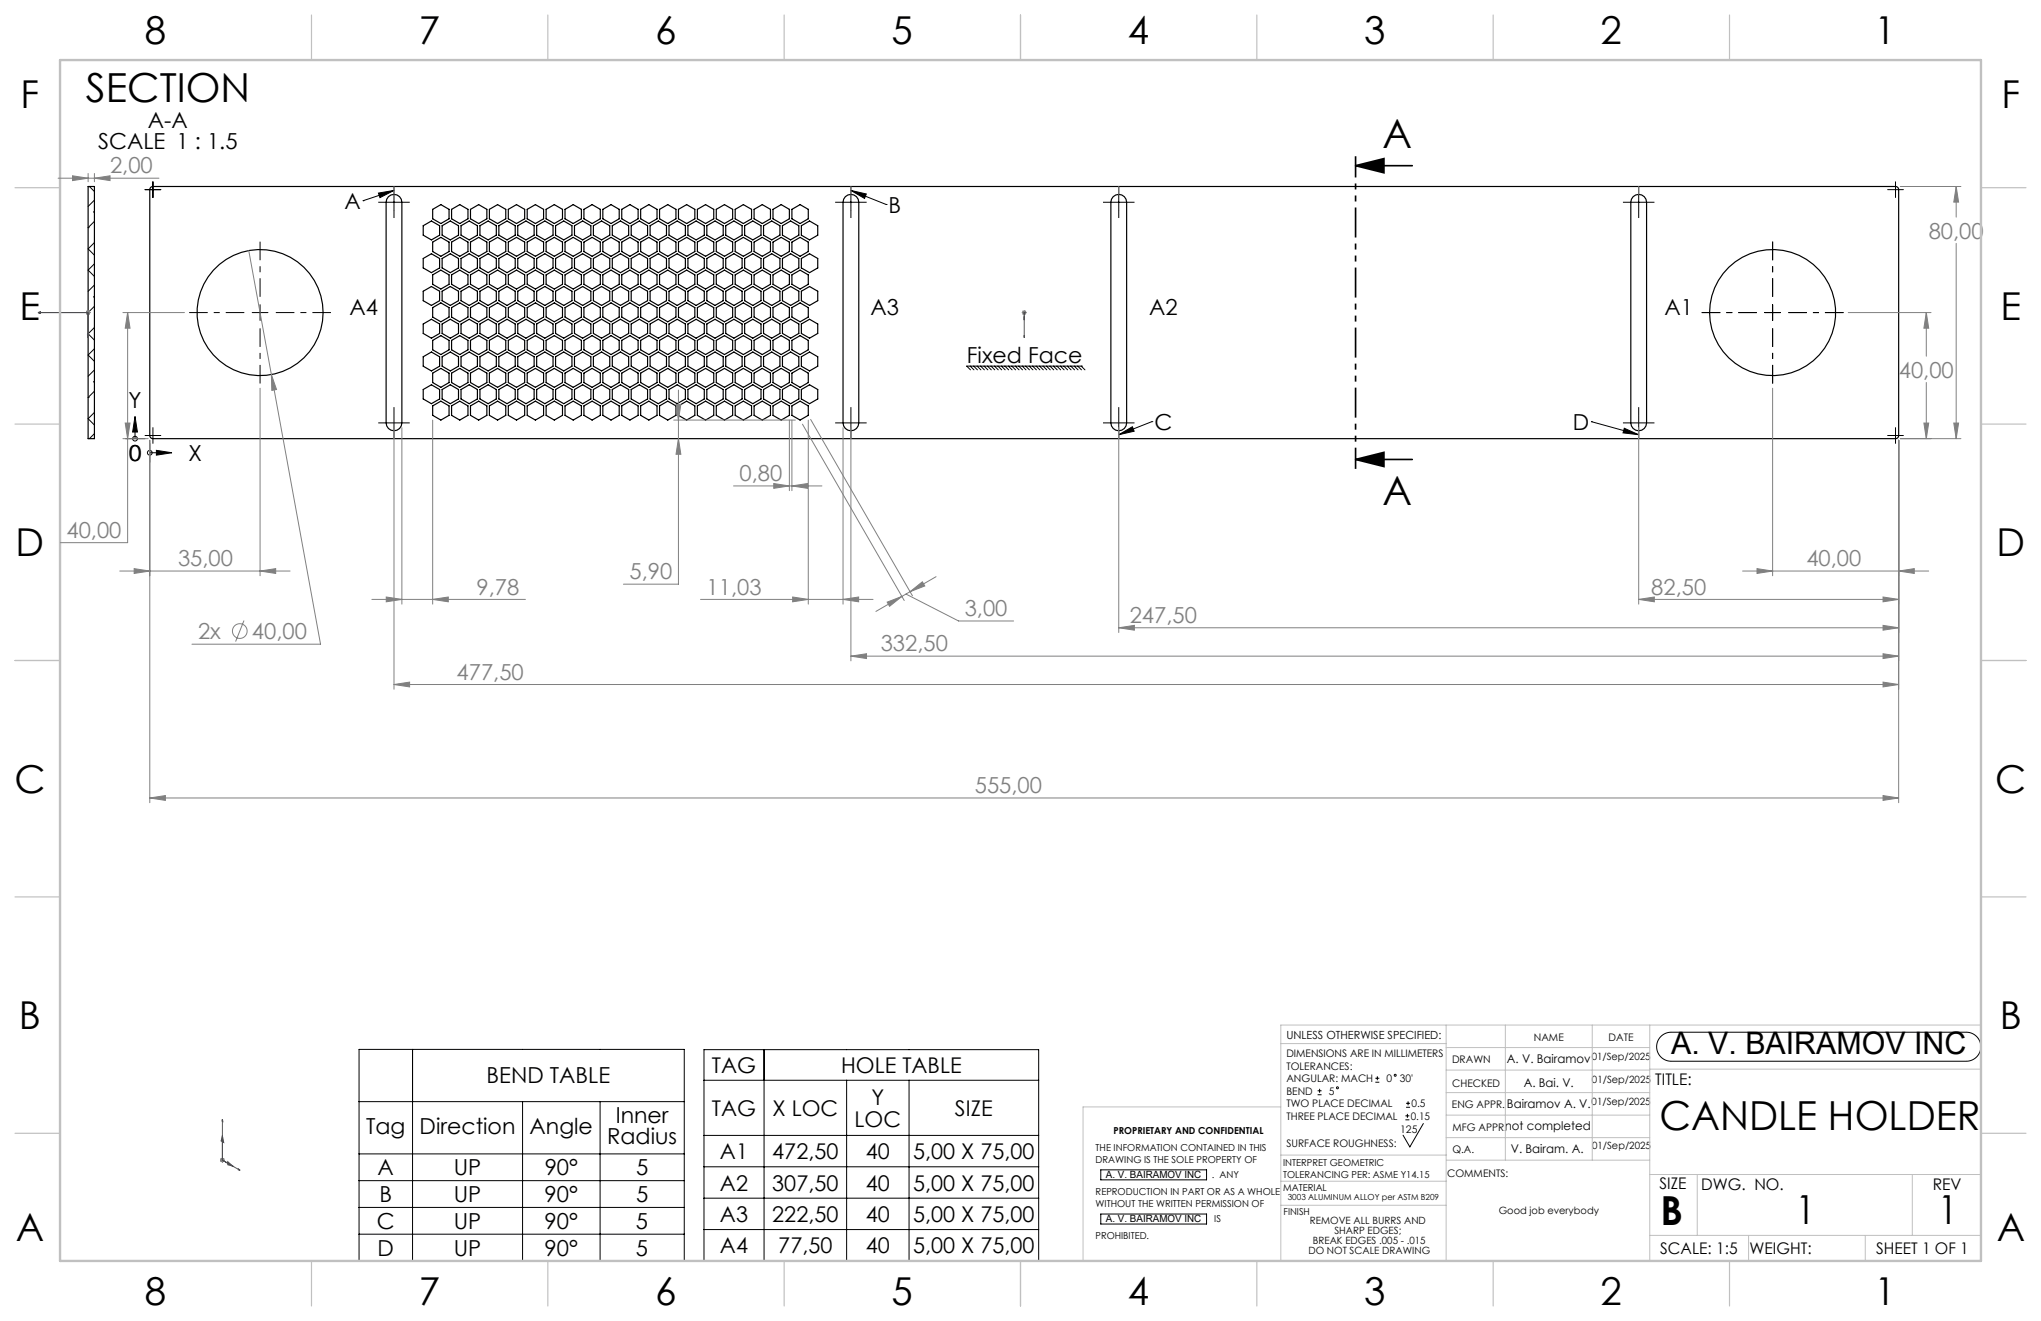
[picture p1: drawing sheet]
<svg xmlns="http://www.w3.org/2000/svg" width="432mm" height="279mm" viewBox="0 0 432 279" stroke-linecap="round" stroke-linejoin="round" font-family="sans-serif">
<g fill="none" stroke="#000" stroke-width=".25">
<path d="M18.6 39.4h1.4v53.4h-1.4zM31.9 39.6l.5-.2h368.6a.67 .67 0 0 1 .7 .7v52a.67 .67 0 0 1-.7 .7h-368.6a.67 .67 0 0 1-.7-.7v-52zM82.2 41.6a1.67 1.67 0 0 1 1.8-.4 1.67 1.67 0 0 1 1 1.6v46.6a1.67 1.67 0 0 1-1.6 1.7 1.67 1.67 0 0 1-1.7-1.7v-46.6l.1-.7zM89.5 47.7l1.8-1 1.7 1v2l-1.7 1-1.8-1zM89.5 54.7l1.8-1 1.7 1v2l-1.7 1-1.8-1zM91.5 58.1l1.8-1 1.7 1v2l-1.7 1-1.8-1zM91.5 44.3l1.8-1 1.7 1v2l-1.7 1-1.8-1zM91.5 51.2l1.8-1 1.7 1v2l-1.7 1-1.8-1zM93.5 47.7l1.8-1 1.7 1v2l-1.7 1-1.8-1zM93.5 54.7l1.8-1 1.7 1v2l-1.7 1-1.8-1zM95.5 44.3l1.8-1 1.7 1v2l-1.7 1-1.8-1zM95.5 51.2l1.8-1 1.7 1v2l-1.7 1-1.8-1z"/>
<path d="M95.5 58.1l1.8-1 1.7 1v2l-1.7 1-1.8-1zM97.5 54.7l1.8-1 1.7 1v2l-1.7 1-1.8-1zM97.5 47.7l1.8-1 1.7 1v2l-1.7 1-1.8-1zM99.5 51.2l1.8-1 1.7 1v2l-1.7 1-1.8-1zM99.5 44.3l1.8-1 1.7 1v2l-1.7 1-1.8-1zM99.5 58.1l1.8-1 1.7 1v2l-1.7 1-1.8-1zM101.5 47.7l1.8-1 1.7 1v2l-1.7 1-1.8-1zM101.5 54.7l1.8-1 1.7 1v2l-1.7 1-1.8-1zM103.5 44.3l1.8-1 1.7 1v2l-1.7 1-1.8-1zM103.5 51.2l1.8-1 1.7 1v2l-1.7 1-1.8-1zM103.5 58.1l1.8-1 1.7 1v2l-1.7 1-1.8-1zM105.5 54.7l1.8-1 1.7 1v2l-1.7 1-1.8-1z"/>
<path d="M105.5 47.7l1.8-1 1.7 1v2l-1.7 1-1.8-1zM107.5 51.2l1.8-1 1.7 1v2l-1.7 1-1.8-1zM107.5 58.1l1.8-1 1.7 1v2l-1.7 1-1.8-1zM107.5 44.3l1.8-1 1.7 1v2l-1.7 1-1.8-1zM109.5 47.7l1.8-1 1.7 1v2l-1.7 1-1.8-1zM109.5 54.7l1.8-1 1.7 1v2l-1.7 1-1.8-1zM111.5 58.1l1.8-1 1.7 1v2l-1.7 1-1.8-1zM111.5 51.2l1.8-1 1.7 1v2l-1.7 1-1.8-1zM111.5 44.3l1.8-1 1.7 1v2l-1.7 1-1.8-1zM113.5 54.7l1.8-1 1.7 1v2l-1.7 1-1.8-1zM113.5 47.7l1.8-1 1.7 1v2l-1.7 1-1.8-1zM115.5 51.2l1.8-1 1.7 1v2l-1.7 1-1.8-1z"/>
<path d="M115.5 58.1l1.8-1 1.7 1v2l-1.7 1-1.8-1zM115.5 44.3l1.8-1 1.7 1v2l-1.7 1-1.8-1zM117.5 54.7l1.8-1 1.7 1v2l-1.7 1-1.8-1zM117.5 47.7l1.8-1 1.7 1v2l-1.7 1-1.8-1zM119.5 58.1l1.8-1 1.7 1v2l-1.7 1-1.8-1zM119.5 51.2l1.8-1 1.7 1v2l-1.7 1-1.8-1zM119.5 44.3l1.8-1 1.7 1v2l-1.7 1-1.8-1zM121.5 54.7l1.8-1 1.7 1v2l-1.7 1-1.8-1zM121.5 47.7l1.8-1 1.7 1v2l-1.7 1-1.8-1zM123.5 58.1l1.8-1 1.7 1v2l-1.7 1-1.8-1zM123.5 44.3l1.8-1 1.7 1v2l-1.7 1-1.8-1zM123.5 51.2l1.8-1 1.7 1v2l-1.7 1-1.8-1z"/>
<path d="M125.5 54.7l1.8-1 1.7 1v2l-1.7 1-1.8-1zM125.5 47.7l1.8-1 1.7 1v2l-1.7 1-1.8-1zM127.5 58.1l1.8-1 1.7 1v2l-1.7 1-1.8-1zM127.5 51.2l1.8-1 1.7 1v2l-1.7 1-1.8-1zM127.5 44.3l1.8-1 1.7 1v2l-1.7 1-1.8-1zM129.5 47.7l1.8-1 1.7 1v2l-1.7 1-1.8-1zM129.5 54.7l1.8-1 1.7 1v2l-1.7 1-1.8-1zM131.5 58.1l1.8-1 1.7 1v2l-1.7 1-1.8-1zM131.5 44.3l1.8-1 1.7 1v2l-1.7 1-1.8-1zM131.5 51.2l1.8-1 1.7 1v2l-1.7 1-1.8-1zM133.5 54.7l1.8-1 1.7 1v2l-1.7 1-1.8-1zM133.5 47.7l1.8-1 1.7 1v2l-1.7 1-1.8-1z"/>
<path d="M135.5 51.2l1.8-1 1.7 1v2l-1.7 1-1.8-1zM135.5 44.3l1.8-1 1.7 1v2l-1.7 1-1.8-1zM135.5 58.1l1.8-1 1.7 1v2l-1.7 1-1.8-1zM137.5 47.7l1.8-1 1.7 1v2l-1.7 1-1.8-1zM137.5 54.7l1.8-1 1.7 1v2l-1.7 1-1.8-1zM139.5 58.1l1.8-1 1.7 1v2l-1.7 1-1.8-1zM139.5 44.3l1.8-1 1.7 1v2l-1.7 1-1.8-1zM139.5 51.2l1.8-1 1.7 1v2l-1.7 1-1.8-1zM141.5 47.7l1.8-1 1.7 1v2l-1.7 1-1.8-1zM141.5 54.7l1.8-1 1.7 1v2l-1.7 1-1.8-1zM143.5 44.3l1.8-1 1.7 1v2l-1.7 1-1.8-1zM143.5 51.2l1.8-1 1.7 1v2l-1.7 1-1.8-1z"/>
<path d="M143.5 58.1l1.8-1 1.7 1v2l-1.7 1-1.8-1zM145.5 47.7l1.8-1 1.7 1v2l-1.7 1-1.8-1zM145.5 54.7l1.8-1 1.7 1v2l-1.7 1-1.8-1zM147.5 44.3l1.8-1 1.7 1v2l-1.7 1-1.8-1zM147.5 51.2l1.8-1 1.7 1v2l-1.7 1-1.8-1zM147.5 58.1l1.8-1 1.7 1v2l-1.7 1-1.8-1zM149.5 54.7l1.8-1 1.7 1v2l-1.7 1-1.8-1zM149.5 47.7l1.8-1 1.7 1v2l-1.7 1-1.8-1zM151.5 58.1l1.8-1 1.7 1v2l-1.7 1-1.8-1zM151.5 51.2l1.8-1 1.7 1v2l-1.7 1-1.8-1zM151.5 44.3l1.8-1 1.7 1v2l-1.7 1-1.8-1zM153.5 47.7l1.8-1 1.7 1v2l-1.7 1-1.8-1z"/>
<path d="M153.5 54.7l1.8-1 1.7 1v2l-1.7 1-1.8-1zM155.5 58.1l1.8-1 1.7 1v2l-1.7 1-1.8-1zM155.5 51.2l1.8-1 1.7 1v2l-1.7 1-1.8-1zM155.5 44.3l1.8-1 1.7 1v2l-1.7 1-1.8-1zM157.5 54.7l1.8-1 1.7 1v2l-1.7 1-1.8-1zM157.5 47.7l1.8-1 1.7 1v2l-1.7 1-1.8-1zM159.5 51.2l1.8-1 1.7 1v2l-1.7 1-1.8-1zM159.5 44.3l1.8-1 1.7 1v2l-1.7 1-1.8-1zM159.5 58.1l1.8-1 1.7 1v2l-1.7 1-1.8-1zM161.5 54.7l1.8-1 1.7 1v2l-1.7 1-1.8-1zM161.5 47.7l1.8-1 1.7 1v2l-1.7 1-1.8-1zM163.5 51.2l1.8-1 1.7 1v2l-1.7 1-1.8-1z"/>
<path d="M163.5 58.1l1.8-1 1.7 1v2l-1.7 1-1.8-1zM163.5 44.3l1.8-1 1.7 1v2l-1.7 1-1.8-1zM165.5 54.7l1.8-1 1.7 1v2l-1.7 1-1.8-1zM165.5 47.7l1.8-1 1.7 1v2l-1.7 1-1.8-1zM167.5 44.3l1.8-1 1.7 1v2l-1.7 1-1.8-1zM167.5 51.2l1.8-1 1.7 1v2l-1.7 1-1.8-1zM167.5 58.1l1.8-1 1.7 1v2l-1.7 1-1.8-1zM169.5 47.7l1.8-1 1.7 1v2l-1.7 1-1.8-1zM169.5 54.7l1.8-1 1.7 1v2l-1.7 1-1.8-1zM178.8 41.6a1.67 1.67 0 0 1 1.9-.4 1.67 1.67 0 0 1 1 1.6v46.6a1.67 1.67 0 0 1-1.7 1.7 1.67 1.67 0 0 1-1.6-1.7v-46.6l.1-.7zM235.5 41.6a1.67 1.67 0 0 1 1.8-.4 1.67 1.67 0 0 1 1.1 1.6v46.6a1.67 1.67 0 0 1-1.7 1.7 1.67 1.67 0 0 1-1.7-1.7v-46.6l.1-.7zM345.5 41.6a1.67 1.67 0 0 1 1.8-.4 1.67 1.67 0 0 1 1.1 1.6v46.6a1.67 1.67 0 0 1-1.7 1.7 1.67 1.67 0 0 1-1.7-1.7v-46.6l.1-.7z"/>
<path d="M89.5 61.6l1.8-1 1.7 1v2l-1.7 1-1.8-1zM89.5 68.5l1.8-1 1.7 1v2l-1.7 1-1.8-1zM89.5 75.5l1.8-1 1.7 1v2l-1.7 1-1.8-1zM91.5 65.1l1.8-1 1.7 1v2l-1.7 1-1.8-1zM91.5 72l1.8-1 1.7 1v2l-1.7 1-1.8-1zM91.5 78.9l1.8-1 1.7 1v2l-1.7 1-1.8-1zM93.5 61.6l1.8-1 1.7 1v2l-1.7 1-1.8-1zM93.5 68.5l1.8-1 1.7 1v2l-1.7 1-1.8-1zM93.5 75.5l1.8-1 1.7 1v2l-1.7 1-1.8-1zM95.5 65.1l1.8-1 1.7 1v2l-1.7 1-1.8-1zM95.5 72l1.8-1 1.7 1v2l-1.7 1-1.8-1zM95.5 78.9l1.8-1 1.7 1v2l-1.7 1-1.8-1z"/>
<path d="M97.5 61.6l1.8-1 1.7 1v2l-1.7 1-1.8-1zM97.5 68.5l1.8-1 1.7 1v2l-1.7 1-1.8-1zM97.5 75.5l1.8-1 1.7 1v2l-1.7 1-1.8-1zM99.5 65.1l1.8-1 1.7 1v2l-1.7 1-1.8-1zM99.5 72l1.8-1 1.7 1v2l-1.7 1-1.8-1zM99.5 78.9l1.8-1 1.7 1v2l-1.7 1-1.8-1zM101.5 68.5l1.8-1 1.7 1v2l-1.7 1-1.8-1zM101.5 61.6l1.8-1 1.7 1v2l-1.7 1-1.8-1zM101.5 75.5l1.8-1 1.7 1v2l-1.7 1-1.8-1zM103.5 65.1l1.8-1 1.7 1v2l-1.7 1-1.8-1zM103.5 72l1.8-1 1.7 1v2l-1.7 1-1.8-1zM103.5 78.9l1.8-1 1.7 1v2l-1.7 1-1.8-1z"/>
<path d="M105.5 61.6l1.8-1 1.7 1v2l-1.7 1-1.8-1zM105.5 68.5l1.8-1 1.7 1v2l-1.7 1-1.8-1zM105.5 75.5l1.8-1 1.7 1v2l-1.7 1-1.8-1zM107.5 72l1.8-1 1.7 1v2l-1.7 1-1.8-1zM107.5 65.1l1.8-1 1.7 1v2l-1.7 1-1.8-1zM107.5 78.9l1.8-1 1.7 1v2l-1.7 1-1.8-1zM109.5 68.5l1.8-1 1.7 1v2l-1.7 1-1.8-1zM109.5 61.6l1.8-1 1.7 1v2l-1.7 1-1.8-1zM109.5 75.5l1.8-1 1.7 1v2l-1.7 1-1.8-1zM111.5 65.1l1.8-1 1.7 1v2l-1.7 1-1.8-1zM111.5 72l1.8-1 1.7 1v2l-1.7 1-1.8-1zM111.5 78.9l1.8-1 1.7 1v2l-1.7 1-1.8-1z"/>
<path d="M113.5 75.5l1.8-1 1.7 1v2l-1.7 1-1.8-1zM113.5 61.6l1.8-1 1.7 1v2l-1.7 1-1.8-1zM113.5 68.5l1.8-1 1.7 1v2l-1.7 1-1.8-1zM115.5 72l1.8-1 1.7 1v2l-1.7 1-1.8-1zM115.5 65.1l1.8-1 1.7 1v2l-1.7 1-1.8-1zM115.5 78.9l1.8-1 1.7 1v2l-1.7 1-1.8-1zM117.5 61.6l1.8-1 1.7 1v2l-1.7 1-1.8-1zM117.5 68.5l1.8-1 1.7 1v2l-1.7 1-1.8-1zM117.5 75.5l1.8-1 1.7 1v2l-1.7 1-1.8-1zM119.5 78.9l1.8-1 1.7 1v2l-1.7 1-1.8-1zM119.5 65.1l1.8-1 1.7 1v2l-1.7 1-1.8-1zM119.5 72l1.8-1 1.7 1v2l-1.7 1-1.8-1z"/>
<path d="M121.5 75.5l1.8-1 1.7 1v2l-1.7 1-1.8-1zM121.5 61.6l1.8-1 1.7 1v2l-1.7 1-1.8-1zM121.5 68.5l1.8-1 1.7 1v2l-1.7 1-1.8-1zM123.5 65.1l1.8-1 1.7 1v2l-1.7 1-1.8-1zM123.5 72l1.8-1 1.7 1v2l-1.7 1-1.8-1zM123.5 78.9l1.8-1 1.7 1v2l-1.7 1-1.8-1zM125.5 61.6l1.8-1 1.7 1v2l-1.7 1-1.8-1zM125.5 68.5l1.8-1 1.7 1v2l-1.7 1-1.8-1zM125.5 75.5l1.8-1 1.7 1v2l-1.7 1-1.8-1zM127.5 78.9l1.8-1 1.7 1v2l-1.7 1-1.8-1zM127.5 65.1l1.8-1 1.7 1v2l-1.7 1-1.8-1zM127.5 72l1.8-1 1.7 1v2l-1.7 1-1.8-1z"/>
<path d="M129.5 68.5l1.8-1 1.7 1v2l-1.7 1-1.8-1zM129.5 75.5l1.8-1 1.7 1v2l-1.7 1-1.8-1zM129.5 61.6l1.8-1 1.7 1v2l-1.7 1-1.8-1zM131.5 65.1l1.8-1 1.7 1v2l-1.7 1-1.8-1zM131.5 72l1.8-1 1.7 1v2l-1.7 1-1.8-1zM131.5 78.9l1.8-1 1.7 1v2l-1.7 1-1.8-1zM133.5 61.6l1.8-1 1.7 1v2l-1.7 1-1.8-1zM133.5 68.5l1.8-1 1.7 1v2l-1.7 1-1.8-1zM133.5 75.5l1.8-1 1.7 1v2l-1.7 1-1.8-1zM135.5 72l1.8-1 1.7 1v2l-1.7 1-1.8-1zM135.5 65.1l1.8-1 1.7 1v2l-1.7 1-1.8-1zM135.5 78.9l1.8-1 1.7 1v2l-1.7 1-1.8-1z"/>
<path d="M137.5 68.5l1.8-1 1.7 1v2l-1.7 1-1.8-1zM137.5 75.5l1.8-1 1.7 1v2l-1.7 1-1.8-1zM137.5 61.6l1.8-1 1.7 1v2l-1.7 1-1.8-1zM139.5 65.1l1.8-1 1.7 1v2l-1.7 1-1.8-1zM139.5 72l1.8-1 1.7 1v2l-1.7 1-1.8-1zM139.5 78.9l1.8-1 1.7 1v2l-1.7 1-1.8-1zM141.5 75.5l1.8-1 1.7 1v2l-1.7 1-1.8-1zM141.5 68.5l1.8-1 1.7 1v2l-1.7 1-1.8-1zM141.5 61.6l1.8-1 1.7 1v2l-1.7 1-1.8-1zM143.5 72l1.8-1 1.7 1v2l-1.7 1-1.8-1zM143.5 78.9l1.8-1 1.7 1v2l-1.7 1-1.8-1zM143.5 65.1l1.8-1 1.7 1v2l-1.7 1-1.8-1z"/>
<path d="M145.5 68.5l1.8-1 1.7 1v2l-1.7 1-1.8-1zM145.5 75.5l1.8-1 1.7 1v2l-1.7 1-1.8-1zM145.5 61.6l1.8-1 1.7 1v2l-1.7 1-1.8-1zM147.5 78.9l1.8-1 1.7 1v2l-1.7 1-1.8-1zM147.5 72l1.8-1 1.7 1v2l-1.7 1-1.8-1zM147.5 65.1l1.8-1 1.7 1v2l-1.7 1-1.8-1zM149.5 75.5l1.8-1 1.7 1v2l-1.7 1-1.8-1zM149.5 68.5l1.8-1 1.7 1v2l-1.7 1-1.8-1zM149.5 61.6l1.8-1 1.7 1v2l-1.7 1-1.8-1zM151.5 72l1.8-1 1.7 1v2l-1.7 1-1.8-1zM151.5 78.9l1.8-1 1.7 1v2l-1.7 1-1.8-1zM151.5 65.1l1.8-1 1.7 1v2l-1.7 1-1.8-1z"/>
<path d="M153.5 61.6l1.8-1 1.7 1v2l-1.7 1-1.8-1zM153.5 75.5l1.8-1 1.7 1v2l-1.7 1-1.8-1zM153.5 68.5l1.8-1 1.7 1v2l-1.7 1-1.8-1zM155.5 78.9l1.8-1 1.7 1v2l-1.7 1-1.8-1zM155.5 72l1.8-1 1.7 1v2l-1.7 1-1.8-1zM155.5 65.1l1.8-1 1.7 1v2l-1.7 1-1.8-1zM157.5 75.5l1.8-1 1.7 1v2l-1.7 1-1.8-1zM157.5 68.5l1.8-1 1.7 1v2l-1.7 1-1.8-1zM157.5 61.6l1.8-1 1.7 1v2l-1.7 1-1.8-1zM159.5 78.9l1.8-1 1.7 1v2l-1.7 1-1.8-1zM159.5 65.1l1.8-1 1.7 1v2l-1.7 1-1.8-1zM159.5 72l1.8-1 1.7 1v2l-1.7 1-1.8-1z"/>
<path d="M161.5 75.5l1.8-1 1.7 1v2l-1.7 1-1.8-1zM161.5 61.6l1.8-1 1.7 1v2l-1.7 1-1.8-1zM161.5 68.5l1.8-1 1.7 1v2l-1.7 1-1.8-1zM163.5 78.9l1.8-1 1.7 1v2l-1.7 1-1.8-1zM163.5 72l1.8-1 1.7 1v2l-1.7 1-1.8-1zM163.5 65.1l1.8-1 1.7 1v2l-1.7 1-1.8-1zM165.5 68.5l1.8-1 1.7 1v2l-1.7 1-1.8-1zM165.5 61.6l1.8-1 1.7 1v2l-1.7 1-1.8-1zM165.5 75.5l1.8-1 1.7 1v2l-1.7 1-1.8-1zM167.5 65.1l1.8-1 1.7 1v2l-1.7 1-1.8-1zM167.5 72l1.8-1 1.7 1v2l-1.7 1-1.8-1zM167.5 78.9l1.8-1 1.7 1v2l-1.7 1-1.8-1z"/>
<path d="M169.5 61.6l1.8-1 1.7 1v2l-1.7 1-1.8-1zM169.5 68.5l1.8-1 1.7 1v2l-1.7 1-1.8-1zM169.5 75.5l1.8-1 1.7 1v2l-1.7 1-1.8-1zM89.5 82.4l1.8-1 1.7 1v2l-1.7 1-1.8-1zM91.5 85.8l1.8-1 1.7 1v2l-1.7 1-1.8-1zM93.5 82.4l1.8-1 1.7 1v2l-1.7 1-1.8-1zM95.5 85.8l1.8-1 1.7 1v2l-1.7 1-1.8-1zM97.5 82.4l1.8-1 1.7 1v2l-1.7 1-1.8-1zM99.5 85.8l1.8-1 1.7 1v2l-1.7 1-1.8-1zM101.5 82.4l1.8-1 1.7 1v2l-1.7 1-1.8-1zM103.5 85.8l1.8-1 1.7 1v2l-1.7 1-1.8-1zM105.5 82.4l1.8-1 1.7 1v2l-1.7 1-1.8-1z"/>
<path d="M107.5 85.8l1.8-1 1.7 1v2l-1.7 1-1.8-1zM109.5 82.4l1.8-1 1.7 1v2l-1.7 1-1.8-1zM111.5 85.8l1.8-1 1.7 1v2l-1.7 1-1.8-1zM113.5 82.4l1.8-1 1.7 1v2l-1.7 1-1.8-1zM115.5 85.8l1.8-1 1.7 1v2l-1.7 1-1.8-1zM117.5 82.4l1.8-1 1.7 1v2l-1.7 1-1.8-1zM119.5 85.8l1.8-1 1.7 1v2l-1.7 1-1.8-1zM121.5 82.4l1.8-1 1.7 1v2l-1.7 1-1.8-1zM123.5 85.8l1.8-1 1.7 1v2l-1.7 1-1.8-1zM125.5 82.4l1.8-1 1.7 1v2l-1.7 1-1.8-1zM127.5 85.8l1.8-1 1.7 1v2l-1.7 1-1.8-1zM129.5 82.4l1.8-1 1.7 1v2l-1.7 1-1.8-1z"/>
<path d="M131.5 85.8l1.8-1 1.7 1v2l-1.7 1-1.8-1zM133.5 82.4l1.8-1 1.7 1v2l-1.7 1-1.8-1zM135.5 85.8l1.8-1 1.7 1v2l-1.7 1-1.8-1zM137.5 82.4l1.8-1 1.7 1v2l-1.7 1-1.8-1zM139.5 85.8l1.8-1 1.7 1v2l-1.7 1-1.8-1zM141.5 82.4l1.8-1 1.7 1v2l-1.7 1-1.8-1zM143.5 85.8l1.8-1 1.7 1v2l-1.7 1-1.8-1zM145.5 82.4l1.8-1 1.7 1v2l-1.7 1-1.8-1zM147.5 85.8l1.8-1 1.7 1v2l-1.7 1-1.8-1zM149.5 82.4l1.8-1 1.7 1v2l-1.7 1-1.8-1zM151.5 85.8l1.8-1 1.7 1v2l-1.7 1-1.8-1zM153.5 82.4l1.8-1 1.7 1v2l-1.7 1-1.8-1z"/>
<path d="M155.5 85.8l1.8-1 1.7 1v2l-1.7 1-1.8-1zM157.5 82.4l1.8-1 1.7 1v2l-1.7 1-1.8-1zM159.5 85.8l1.8-1 1.7 1v2l-1.7 1-1.8-1zM161.5 82.4l1.8-1 1.7 1v2l-1.7 1-1.8-1zM163.5 85.8l1.8-1 1.7 1v2l-1.7 1-1.8-1zM165.5 82.4l1.8-1 1.7 1v2l-1.7 1-1.8-1zM167.5 85.8l1.8-1 1.7 1v2l-1.7 1-1.8-1zM169.5 82.4l1.8-1 1.7 1v2l-1.7 1-1.8-1z"/>
<circle cx="55" cy="66.1" r="13.3"/>
<circle cx="375" cy="66.1" r="13.3"/>
</g>
<g fill="none" stroke="#000" stroke-width=".21">
<path d="M18.9 39.4l1.1 1.1M32.4 38.4v3.4M401 38.4v3.4M18.6 48.2h.1M19.8 44.8l.2 .2M20 42.3l-1.4 1.4M20 46.8l-1.4 1.4M20 51.3l-1.4 1.3 1.4 1.4M20 55.8l-1.4 1.3 1.4 1.4M30.7 40.1h3.3M76.8 42.5h.1M80.1 40.8l3.3-.5-3 1.5z"/>
<path d="M81.7 42.8h3.3M83.4 40.3l-6.6 2.2M83.4 41.1v3.3M178.4 42.8h3.3M180 40.3l7.5 2.9M180 40.3l3.3 .7-.4 1zM180 41.1v3.3M187.5 43.2h.1M235 42.8h3.4M236.7 41.1v3.3M345 42.8h3.4M346.7 41.1v3.3"/>
<path d="M399.4 40.1h3.3M18.6 66.1h.1M19.8 62.7l.2 .3M20 60.3l-1.4 1.3M20 64.8l-1.4 1.3M20 69.3l-1.4 1.3 1.4 1.3M20 73.8l-1.4 1.3 1.4 1.3M20 78.2l-1.4 1.4M53.4 66.1h3.3M55 64.4v3.4M205.3 77.4l.8 .8M206 77.4l.8 .8"/>
<path d="M206.7 77.4l.8 .8M207.5 77.4l.8 .8M208.2 77.4l.8 .8M208.9 77.4l.8 .8M209.7 77.4l.8 .8M210.4 77.4l.8 .8M211.1 77.4l.8 .8M211.9 77.4l.8 .8M212.6 77.4l.8 .8M213.3 77.4l.8 .8M214.1 77.4l.8 .8M214.8 77.4l.8 .8"/>
<path d="M215.5 77.4l.8 .8M216.3 77.4l.8 .8M217 77.4l.8 .8M217.7 77.4l.8 .8M218.5 77.4l.8 .8M219.2 77.4l.8 .8M219.9 77.4l.8 .8M220.7 77.4l.8 .8M221.4 77.4l.8 .8M222.1 77.4l.8 .8M222.9 77.4l.8 .8M223.6 77.4l.8 .8"/>
<path d="M224.3 77.4l.8 .8M225.1 77.4l.8 .8M225.8 77.4l.8 .8M226.5 77.4l.8 .8M227.3 77.4l.8 .8M228 77.4l.8 .8M228.7 77.4l.8 .8M229 77.4h-24.5l.8 .8M373.4 66.1h3.3M375 64.4v3.4M18.6 84.1h.1M19.8 80.7l.2 .2"/>
<path d="M20 82.7l-1.4 1.4M20 87.2l-1.4 1.4 1.4 1.3M20 91.7l-1.1 1.1M26.6 92.8h4.1M28.6 88.1l.5 3.3h-1zM28.6 91.4v1.4M30.7 92.1h3.3M31.7 93.8v4M31.7 95.8h1.4M32.4 90.4v3.4M33.1 95.3l3.3 .5-3.3 .5zM236.7 91.9l2.9-1.6 .3 .9z"/>
<path d="M243.7 89.2h.1M243.7 89.2l-7 2.7M336.7 89.2h.1M336.7 89.2l10 2.7M343.6 90.6l3.1 1.3-3.3-.3zM399.4 92.1h3.3M401 90.4v3.4M351.5 219.1a3.1 3.1 0 0 1 2.1-.8h62.4a3.1 3.1 0 0 1 3.1 3.1 3.1 3.1 0 0 1-3.1 3.1h-62.4a3.1 3.1 0 0 1-2.9-2 3.1 3.1 0 0 1 .8-3.4zM76 222h68.8v44.7h-68.8zM76 233h68.8M87.3 222v44.7M110.6 233v33.7"/>
<path d="M127 233v33.7M148.9 222h70.8v44.7h-70.8zM148.9 228.5h70.8M161.6 222v44.7M179.1 228.5v38.2M192.3 228.5v38.2M278.8 231.5h.8M278.8 230.7h.8M279.2 230.3v.8M291 228.9h.8M291 228.1h.8M291.4 227.6v.9"/>
<path d="M297.3 236.8h.9M297.3 236h.9M297.5 234.2h.8M297.5 233.4h.8M297.8 235.6v.8M297.9 232.9v.9M301.1 237.6l-2.8 5-1.5-2.5M76 244.1h68.8M76 249.7h68.8M76 255.4h68.8M148.9 240.1h70.8M148.9 246.8h70.8"/>
<path d="M148.9 253.4h70.8M232.9 247.4h22.4v2.1h-22.4zM232.9 256.8h22.4v2.1h-22.4zM76 261h68.8M148.9 260.1h70.8"/>
<circle cx="28.6" cy="92.8" r=".5"/>
<circle cx="31.7" cy="95.8" r=".5"/>
<circle cx="283" cy="230.1" r=".21"/>
<circle cx="295.2" cy="227.4" r=".21"/>
</g>
<g fill="none" stroke="#808080" stroke-width=".21">
<path d="M12.3 37.7h21.3M15.3 37.2l3.3 .5-3.3 .5zM18.6 36.7v1.7M20 37.7l3.3-.5v1zM20 36.7v1.7M83.4 39.4v1.7M180 39.4v1.7M236.7 39.4v1.7M346.7 39.4v1.7M402 39.4h12.9M413.9 39.4v6.5M413.9 39.4l.5 3.3h-1.1z"/>
<path d="M52.6 53l4.8 26.2M413.9 51.5v41.3M18.1 66.1h1M18.3 65.8l.7 .7M18.6 65.6v1M19 65.8l-.7 .7M26 66.1h13M27 66.1v48.7h-14.2M27 66.1l.5 3.3h-1zM57.4 79.2l10.4 57.1h-27.2M57.4 79.2l1.1 3.2-1 .2zM216.2 66.1h1"/>
<path d="M216.3 65.8l.7 .7M216.7 65.6v1M217 65.8l-.7 .7M391 66.1h17.5M407.5 66.1v9.2M407.5 66.1l.5 3.3h-1zM26 92.8h5.4M26.5 89.5h1l-.5 3.3zM31.7 93.1v76.7M55 82.1v39.7M83.4 90.4v55.4M85 90.4v37.4"/>
<path d="M91.5 88.8v39M142.5 88.8h25.8M143 85.5h1l-.5 3.3zM143.5 82.5v41.1h-11.6M143.5 92.8l.5 3.3h-1zM167 88.8v15M167.5 88.8v15M169.8 89.7l21.5 37.3M171 88.8v39M171.5 88.7l21.5 37.3M178.4 90.4v37.4M180 90.4v49.4"/>
<path d="M236.7 90.4v43.4M346.7 90.4v37.4M375 82.1v39.7M401.7 93.1v76.7M402 92.8h12.9M407 89.5h1l-.5 3.3zM407.5 80.9v11.9M413.3 89.5h1.1l-.5 3.3zM155.2 102.8h18.7M163.7 102.3l3.3 .5-3.3 .5zM167.5 102.8l3.3-.5v1zM25.3 120.8h36.1"/>
<path d="M28.4 120.3l3.3 .5-3.3 .5zM51.6 131.3l-1.8 4.4M55 120.8l3.3-.5v1zM78.7 126.8h32.5M81.7 126.3l3.3 .5-3.3 .5zM91.5 126.8l3.3-.5v1zM148.2 126.8h36.5M167.7 126.3l3.3 .5-3.3 .5zM178.4 126.8l3.3-.5v1zM180 138.8l3.3-.5v1zM180 138.8h221.7M187.7 127.4l3.1-1.3-2.6 2.1z"/>
<path d="M190.8 126.1l-5.5 3.2M191.7 125.6l11.1 5.7h11.6M192.5 125.1l-1.7 1M192.5 125.1l2.6-2 .6 .8zM198 122l-5.5 3.1M236.7 132.8l3.3-.5v1zM236.7 132.8h165M346.7 126.8l3.3-.5v1zM346.7 126.8h55M368.7 120.8h39.3M371.7 120.3l3.3 .5-3.3 .5zM398.4 132.3l3.3 .5-3.3 .5z"/>
<path d="M398.4 138.3l3.3 .5-3.3 .5zM398.4 126.3l3.3 .5-3.3 .5zM401.7 120.8l3.3-.5v1zM83.4 144.8l3.3-.5v1zM83.4 144.8h318.3M398.4 144.3l3.3 .5-3.3 .5zM31.7 168.8l3.3-.5v1zM31.7 168.8h370M398.4 168.3l3.3 .5-3.3 .5zM46.6 245.4h1M46.7 245l.7 .7M47.1 244.9v1"/>
<path d="M47.4 245l-.7 .7"/>
<circle cx="50.7" cy="133.5" r="1.56"/>
</g>
<path d="M286.8 35h12M286.8 35l6-1.5v3zM286.8 97.2h12M286.8 97.2l6-1.5v3z" fill="none" stroke="#000" stroke-width=".35"/>
<g fill="none" stroke="#00f" stroke-width=".21">
<path d="M8 66.1l.6-.1v.2zM8 66.1h10.6v5.3M18.5 70.9h.3l-.2 .5zM216.7 66.1v5.3M216.7 70.9v.5zM216.7 66v.2zM216.7 66.9v.8zM216.7 65.9v.4zM216.7 66.1h.1M47.1 236.7v8.7l3.7 2.1M47.1 236.7v.5l-.1-.1zM47.1 240.2l.2 1.4-.5-.3z"/>
<path d="M48.2 245.7l1.1 1-1.1-.3zM50.4 247.2l.4 .3-.4-.1z"/>
</g>
<path d="M286.8 33v66.2" fill="none" stroke="#000" stroke-width=".35" stroke-dasharray="6.3 1.3 1.3 1.3 1.3 1.3" stroke-dashoffset="1.9" stroke-linecap="butt"/>
<path d="M51.7 66.1h-11.7M55 69.4v11.7M55 62.8v-11.7M58.4 66.1h11.6M371.7 66.1h-11.7M375 69.4v11.7M375 62.8v-11.7M378.4 66.1h11.6" fill="none" stroke="#000" stroke-width=".21" stroke-dasharray="15.2 1.3 1.3 1.3" stroke-dashoffset="11.3" stroke-linecap="butt"/>
<g fill="none" stroke="#000" stroke-width=".21" stroke-dasharray="15.2 1.3 1.3 1.3" stroke-linecap="butt">
<path d="M81.7 42.8h-1.7M83.4 44.4v1.7M83.4 41.1v-1.7M85 42.8h1.7M178.4 42.8h-1.7M180 44.4v1.7M180 41.1v-1.7M181.7 42.8h1.7M235 42.8h-1.6M236.7 44.4v1.7M236.7 41.1v-1.7M238.4 42.8h1.6"/>
<path d="M345 42.8h-1.6M346.7 44.4v1.7M346.7 41.1v-1.7M348.4 42.8h1.6M81.7 89.4h-1.7M83.4 89.4v1.7M83.4 89.4h1.6M83.4 89.4v-1.6M83.4 89.4h-1.7M83.4 91.1v1.7M83.4 87.8v-1.7M85 89.4h1.7"/>
<path d="M178.4 89.4h-1.7M180 89.4v1.7M180 89.4h1.7M180 89.4v-1.6M180 89.4h-1.6M180 91.1v1.7M180 87.8v-1.7M181.7 89.4h1.7M235 89.4h-1.6M236.7 89.4v1.7M236.7 89.4h1.7M236.7 89.4v-1.6"/>
<path d="M236.7 89.4h-1.7M236.7 91.1v1.7M236.7 87.8v-1.7M238.4 89.4h1.6M345 89.4h-1.6M346.7 89.4v1.7M346.7 89.4h1.7M346.7 89.4v-1.6M346.7 89.4h-1.7M346.7 91.1v1.7M346.7 87.8v-1.7M348.4 89.4h1.6"/>
</g>
<g fill="none" stroke="#c0c0c0" stroke-width=".21">
<path d="M305.9 216.8v49.9M318.5 216.8v28.6M336.9 216.8v28.6M349 216.8v49.9M419.1 216.8h-148.1v49.9M271 220.7h34.9M271 234.1h-41.9v32.6M305.9 231.1h43.1M305.9 226.3h43.1M305.9 221.6h43.1M305.9 235.9h43.1M349 226.1h70.1"/>
<path d="M271 254.9h34.9M271 249.8h35.1M271 244.3h35.1M305.9 240.6h43.1M306.1 245.4h42.9M349 248.4h70.1M359.1 248.4v12.9M404.6 248.4v12.9M349 261.3h70.1M369.9 261.3v5.4M394.6 261.3v5.4"/>
</g>
<g fill="none" stroke="#c0c0c0" stroke-width=".25">
<path d="M65.9 3.2v9.5M115.9 3.2v9.5M165.9 3.2v9.5M215.9 3.2v9.5M265.9 3.2v9.5M315.9 3.2v9.5M365.9 3.2v9.5M3.2 39.7h9.5M419.1 39.7h9.5M3.2 89.7h9.5M419.1 89.7h9.5M3.2 139.7h9.5"/>
<path d="M419.1 139.7h9.5M3.2 189.7h9.5M419.1 189.7h9.5M3.2 239.7h9.5M419.1 239.7h9.5M65.9 266.7v9.5M115.9 266.7v9.5M165.9 266.7v9.5M215.9 266.7v9.5M265.9 266.7v9.5M315.9 266.7v9.5M365.9 266.7v9.5"/>
</g>
<path d="M12.7 12.7h406.4v254h-406.4z" fill="none" stroke="#c0c0c0" stroke-width=".5"/>
<g fill="#000">
<path d="M286.8 35l6-1.5v3zM286.8 97.2l6-1.5v3z"/>
<path d="M80.1 40.8l3.3-.5-3 1.5zM180 40.3l3.3 .7-.4 1zM236.7 91.9l2.9-1.6 .3 .9zM343.6 90.6l3.1 1.3-3.3-.3zM33.1 95.3l3.3 .5-3.3 .5zM28.6 88.1l.5 3.3h-1z"/>
</g>
<g fill="#00f">
<path d="M50.4 247.2l.4 .3-.4-.1zM47.1 236.7v.5l-.1-.1zM48.2 245.7l1.1 1-1.1-.3zM47.1 240.2l.2 1.4-.5-.3zM216.7 70.9v.5zM216.7 66v.2z"/>
<path d="M18.5 70.9l.1 .5 .2-.5zM8 66.1l.6 .1v-.2zM18.5 70.9l.1 .5 .2-.5zM8 66.1l.6 .1v-.2z"/>
<path d="M216.7 66.9v.8zM216.7 65.9v.4z"/>
</g>
<g fill="#808080">
<path d="M407.5 66.1l.5 3.3h-1zM407 89.5h1l-.5 3.3zM413.9 39.4l.5 3.3h-1.1zM413.3 89.5h1.1l-.5 3.3zM27 66.1l.5 3.3h-1zM26.5 89.5h1l-.5 3.3zM187.7 127.4l3.1-1.3-2.6 2.1zM192.5 125.1l2.6-2 .6 .8zM143 85.5h1l-.5 3.3zM143.5 92.8l.5 3.3h-1zM57.4 79.2l.1 3.4 1-.2z"/>
<path d="M15.3 37.2l3.3 .5-3.3 .5zM20 37.7l3.3-.5v1z"/>
<path d="M371.7 120.3l3.3 .5-3.3 .5zM401.7 120.8l3.3-.5v1zM346.7 126.8l3.3-.5v1zM398.4 126.3l3.3 .5-3.3 .5zM163.7 102.3l3.3 .5-3.3 .5zM167.5 102.8l3.3-.5v1zM167.7 126.3l3.3 .5-3.3 .5zM178.4 126.8l3.3-.5v1zM81.7 126.3l3.3 .5-3.3 .5zM91.5 126.8l3.3-.5v1z"/>
<path d="M398.4 168.3l3.3 .5-3.3 .5zM31.7 168.8l3.3-.5v1zM398.4 132.3l3.3 .5-3.3 .5zM236.7 132.8l3.3-.5v1zM398.4 138.3l3.3 .5-3.3 .5zM180 138.8l3.3-.5v1zM398.4 144.3l3.3 .5-3.3 .5zM83.4 144.8l3.3-.5v1zM55 120.8l3.3-.5v1zM28.4 120.3l3.3 .5-3.3 .5z"/>
</g>
<g font-size="8.5">
<text x="18.1" y="21.6">SECTION</text>
<text x="292.5" y="31.2">A</text>
<text x="292.5" y="106.8">A</text>
<text x="351.1" y="239">CANDLE HOLDER</text>
<text x="351.3" y="259">B</text>
<text x="379.9" y="258.9">1</text>
<text x="410" y="258.9">1</text>
</g>
<g font-size="8.1">
<text x="30.7" y="9.3">8</text>
<text x="88.6" y="9.3">7</text>
<text x="138.6" y="9.3">6</text>
<text x="188.6" y="9.3">5</text>
<text x="238.6" y="9.3">4</text>
<text x="288.6" y="9.3">3</text>
<text x="338.6" y="9.3">2</text>
<text x="396.6" y="9.3">1</text>
<text x="4.4" y="22.8">F</text>
<text x="423.5" y="22.8">F</text>
<text x="4.1" y="67.7">E</text>
<text x="423.2" y="67.7">E</text>
<text x="3.3" y="117.7">D</text>
<text x="422.4" y="117.7">D</text>
<text x="3" y="167.7">C</text>
<text x="422.1" y="167.7">C</text>
<text x="4" y="217.7">B</text>
<text x="423.1" y="217.7">B</text>
<text x="3.3" y="262.5">A</text>
<text x="422.4" y="262.5">A</text>
<text x="30.7" y="276">8</text>
<text x="88.6" y="276">7</text>
<text x="138.6" y="276">6</text>
<text x="188.6" y="276">5</text>
<text x="238.6" y="276">4</text>
<text x="288.6" y="276">3</text>
<text x="338.6" y="276">2</text>
<text x="396.6" y="276">1</text>
</g>
<text font-size="6.5" x="353.6" y="223">A. V. BAIRAMOV INC</text>
<g font-size="4.7">
<text x="31.3" y="27">A-A</text>
<text x="20.8" y="31.5">SCALE 1 : 1.5</text>
<text x="72.9" y="44.2">A</text>
<text x="188" y="44.9">B</text>
<text x="74" y="66.6">A4</text>
<text x="184.2" y="66.6">A3</text>
<text x="243.1" y="66.6">A2</text>
<text x="352.1" y="66.6">A1</text>
<text x="204.6" y="76.8">Fixed Face</text>
<text x="27.2" y="86.3">Y</text>
<text x="244.2" y="90.9">C</text>
<text x="332.7" y="90.9">D</text>
<text x="27.4" y="97.5">0</text>
<text x="39.9" y="97.5">X</text>
<text x="102.9" y="229.2">BEND TABLE</text>
<text x="77.5" y="239.8">Tag</text>
<text x="88.8" y="239.8">Direction</text>
<text x="112.1" y="239.8">Angle</text>
<text x="130.3" y="237.5">Inner</text>
<text x="128.5" y="242">Radius</text>
<text x="79.9" y="248.6">A</text>
<text x="96" y="248.6">UP</text>
<text x="115.2" y="248.6">90°</text>
<text x="134.6" y="248.6">5</text>
<text x="80.3" y="254.2">B</text>
<text x="96" y="254.2">UP</text>
<text x="115.2" y="254.2">90°</text>
<text x="134.6" y="254.2">5</text>
<text x="79.7" y="259.9">C</text>
<text x="96" y="259.9">UP</text>
<text x="115.2" y="259.9">90°</text>
<text x="134.6" y="259.9">5</text>
<text x="79.9" y="265.5">D</text>
<text x="96" y="265.5">UP</text>
<text x="115.2" y="265.5">90°</text>
<text x="134.5" y="265.5">5</text>
</g>
<g font-size="4.7" fill="#808080">
<text x="23.3" y="36.7">2,00</text>
<text x="408" y="50.5">80,00</text>
<text x="401.7" y="79.9">40,00</text>
<text x="156.5" y="101.8">0,80</text>
<text x="14.1" y="113.8">40,00</text>
<text x="37.7" y="119.8">35,00</text>
<text x="382.2" y="119.8">40,00</text>
<text x="100.8" y="125.8">9,78</text>
<text x="133.2" y="122.5">5,90</text>
<text x="149.5" y="125.8">11,03</text>
<text x="349.3" y="125.8">82,50</text>
<text x="204.1" y="130.3">3,00</text>
<text x="239" y="131.8">247,50</text>
<text x="41.9" y="135.2">2x</text>
<text x="53.3" y="135.2">40,00</text>
<text x="186.3" y="137.8">332,50</text>
<text x="96.6" y="143.8">477,50</text>
<text x="206.2" y="167.8">555,00</text>
</g>
<g font-size="4.6">
<text x="150.6" y="227">TAG</text>
<text x="177.9" y="227">HOLE TABLE</text>
<text x="184.4" y="233.7">Y</text>
<text x="150.6" y="236">TAG</text>
<text x="163.4" y="236">X LOC</text>
<text x="180.8" y="238.3">LOC</text>
<text x="202" y="236">SIZE</text>
<text x="152.3" y="245.2">A1</text>
<text x="163.4" y="245.2">472,50</text>
<text x="183.2" y="245.2">40</text>
<text x="193.2" y="245.2">5,00 X 75,00</text>
<text x="152.3" y="251.8">A2</text>
<text x="163.4" y="251.8">307,50</text>
<text x="183.2" y="251.8">40</text>
<text x="193.2" y="251.8">5,00 X 75,00</text>
<text x="152.3" y="258.5">A3</text>
<text x="163.4" y="258.5">222,50</text>
<text x="183.2" y="258.5">40</text>
<text x="193.2" y="258.5">5,00 X 75,00</text>
<text x="152.3" y="265.1">A4</text>
<text x="164.7" y="265.1">77,50</text>
<text x="183.2" y="265.1">40</text>
<text x="193.2" y="265.1">5,00 X 75,00</text>
</g>
<g font-size="3.4">
<text x="350.2" y="229.5">TITLE:</text>
<text x="351.1" y="251.6">SIZE</text>
<text x="359.9" y="251.6">DWG. NO.</text>
<text x="408.9" y="251.7">REV</text>
<text x="351.2" y="265.2">SCALE: 1:5</text>
<text x="370.1" y="265.3">WEIGHT:</text>
<text x="396.9" y="265.2">SHEET 1 OF 1</text>
</g>
<g font-size="2.5">
<text x="318.8" y="224.9">A. V. Bairamov</text>
<text x="322.4" y="229.8">A. Bai. V.</text>
<text x="318.4" y="239.1">not completed</text>
<text x="318.8" y="234.3">Bairamov A. V.</text>
<text x="319.6" y="243.8">V. Bairam. A.</text>
</g>
<text font-size="2.4" x="272.2" y="219.7">UNLESS OTHERWISE SPECIFIED:</text>
<g font-size="2.2">
<text x="324.5" y="220.2">NAME</text>
<text x="340.3" y="220.2">DATE</text>
<text x="272.2" y="223.6">DIMENSIONS ARE IN MILLIMETERS</text>
<text x="272.2" y="226.2">TOLERANCES:</text>
<text x="307.2" y="224.9">DRAWN</text>
<text x="272.2" y="231.5">BEND</text>
<text x="272.2" y="228.9">ANGULAR: MACH</text>
<text x="281.1" y="231.5">5</text>
<text x="293.3" y="228.9">0</text>
<text x="296.2" y="228.9">30'</text>
<text x="307.3" y="229.8">CHECKED</text>
<text x="272.2" y="236.8">THREE PLACE DECIMAL</text>
<text x="272.2" y="234.2">TWO PLACE DECIMAL</text>
<text x="296.2" y="239.6">125</text>
<text x="298.5" y="236.8">0.15</text>
<text x="298.6" y="234.2">0.5</text>
<text x="307.2" y="234.5">ENG APPR.</text>
<text x="307.3" y="239.2">MFG APPR.</text>
<text x="272.2" y="242.6">SURFACE ROUGHNESS:</text>
<text x="307.3" y="243.9">Q.A.</text>
<text x="306.2" y="249">COMMENTS:</text>
</g>
<g font-size="2.1">
<text x="336.7" y="224.2">01/Sep/2025</text>
<text x="336.7" y="233.6">01/Sep/2025</text>
<text x="336.8" y="229">01/Sep/2025</text>
<text x="336.8" y="243.1">01/Sep/2025</text>
<text x="234" y="249.1">A. V. BAIRAMOV INC</text>
<text x="317.1" y="256.7">Good job everybody</text>
<text x="234" y="258.4">A. V. BAIRAMOV INC</text>
<text x="277.1" y="258.9">REMOVE ALL BURRS AND</text>
<text x="277.8" y="263.1">BREAK EDGES .005 - .015</text>
<text x="282.3" y="261">SHARP EDGES;</text>
<text x="276.8" y="265.2">DO NOT SCALE DRAWING</text>
</g>
<g font-size="2">
<text x="235.6" y="239.8">PROPRIETARY AND CONFIDENTIAL</text>
<text x="231.8" y="243.4">THE INFORMATION CONTAINED IN THIS</text>
<text x="231.8" y="245.9">DRAWING IS THE SOLE PROPERTY OF</text>
<text x="256.4" y="249.1">. ANY</text>
<text x="271.5" y="252">MATERIAL</text>
<text x="271.5" y="246.6">INTERPRET GEOMETRIC</text>
<text x="271.5" y="249.1">TOLERANCING PER: ASME Y14.15</text>
<text x="231.8" y="252.7">REPRODUCTION IN PART OR AS A WHOLE</text>
<text x="231.8" y="255.2">WITHOUT THE WRITTEN PERMISSION OF</text>
<text x="271.5" y="257">FINISH</text>
<text x="231.8" y="262.1">PROHIBITED.</text>
<text x="256.9" y="258.4">IS</text>
</g>
<text font-size="1.8" x="272.4" y="253.8">3003 ALUMINUM ALLOY per ASTM B209</text>
</svg>
